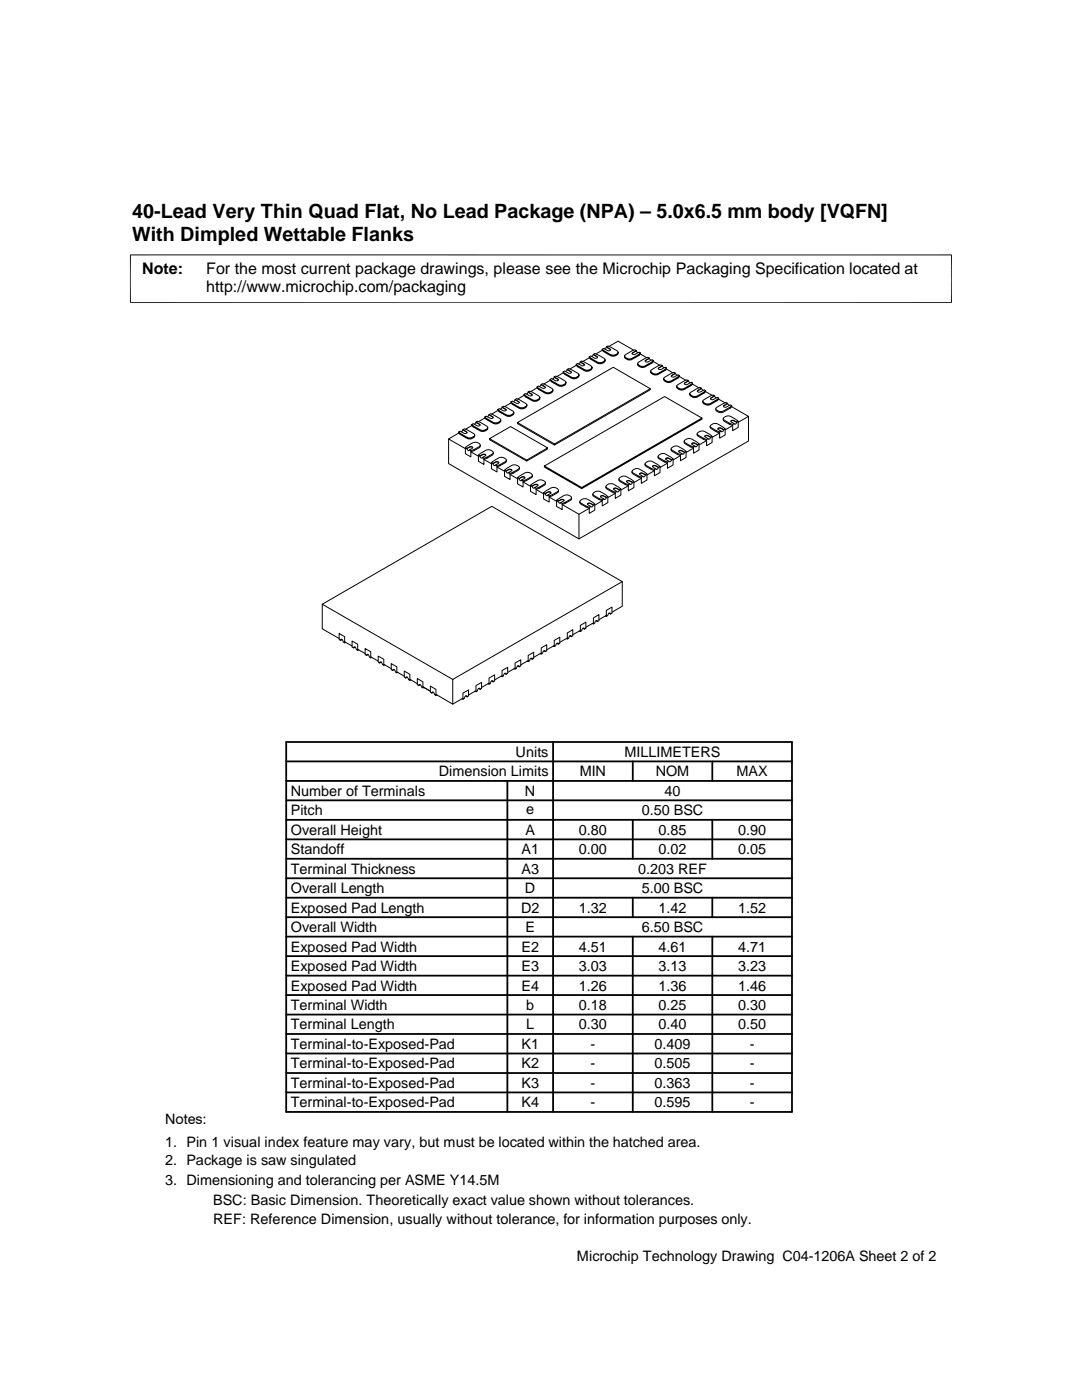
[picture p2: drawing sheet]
<svg xmlns="http://www.w3.org/2000/svg" width="216mm" height="279mm" viewBox="0 0 216 279" stroke-linecap="round" stroke-linejoin="round" font-family="sans-serif">
<g fill="none" stroke="#000" stroke-width=".2">
<path d="M26 50.8v9.7M189.9 50.8v9.7M189.9 50.9h-164M25.9 60.4h164M102.8 79.8l.8 .5M102.8 79.7l-.3 .5M104.6 78.9l-1.3 .8M104.6 78.7l1.8 1.2 .9-.1 .4-.3v-.3l-2-1.1-.3 .1 .7 .5 .1 .1-.1 .2h-.5l-.7-.5-.3 .2 .3 .5 1.3 .8a1 1 0 0 0 1.5-.7M104.9 79v.2M105.4 78.3l.8 .5M105.4 78.2l-.3 .5M107.2 77.4l-1.3 .7"/>
<path d="M107.2 77.2l1.8 1.2 .9-.1 .4-.3v-.3l-2-1.1-.3 .1 .7 .5 .1 .1-.1 .1h-.5l-.7-.4-.3 .2 .3 .5 1.3 .8a1 1 0 0 0 1.5-.7M107.5 77.5v.2M108 76.8l.8 .5M108 76.7l-.3 .5M109.8 75.9l-1.3 .7M109.8 75.7l1.8 1.2 .9-.1 .4-.3v-.3l-2-1.1-.3 .1 .7 .4 .1 .2-.1 .1-.4 .1-.8-.5-.3 .2v.2l.3 .3 1.3 .8a1 1 0 0 0 1.5-.7M110.1 76v.2M110.6 75.3l.8 .5M110.6 75.2l-.3 .4M112.4 74.4l-1.3 .7M112.4 74.2l1.8 1.2 .9-.1 .4-.3v-.3l-2-1.1-.3 .1 .7 .4 .1 .2-.1 .1-.4 .1-.8-.5-.3 .2v.2l.3 .3 1.3 .8a1 1 0 0 0 1.5-.7M112.7 74.5v.2"/>
<path d="M113.2 73.8l.8 .5M113.2 73.7l-.3 .4M115 72.9l-1.3 .7M115 72.7l1.8 1.2 .9-.1 .4-.3v-.3l-2-1.1-.3 .1 .7 .4 .1 .2-.1 .1-.4 .1-.8-.5-.3 .2v.2l.3 .3 1.3 .8a1.01 1.01 0 0 0 1.5-.7M115.3 73v.2M115.8 72.3l.8 .5M115.8 72.2l-.3 .4M117.6 71.4l-1.3 .7M117.6 71.2a3.7 3.7 0 0 0 2.1 1.2l.8-.3 .2-.1v-.3l-1.5-1-.5-.2-.3 .2 .7 .4 .1 .2-.1 .2h-.4l-.8-.5-.3 .2v.2a3.7 3.7 0 0 0 2.1 1.2l.6-.1a.54 .54 0 0 0 .4-.7M117.9 71.5v.2M118.4 70.8l.8 .5M118.4 70.7l-.3 .4"/>
<path d="M120.2 69.9l-1.3 .7M120.2 69.7a3.8 3.8 0 0 0 2.1 1.2l.8-.3 .2-.1v-.3l-1.5-1-.5-.2-.3 .2 .7 .4 .1 .2-.1 .2h-.4l-.8-.5-.3 .2v.2a3.8 3.8 0 0 0 2.1 1.2l.6-.1a.54 .54 0 0 0 .4-.7M120.5 70v.2M121 69.3l.8 .5M121 69.2l-.3 .4M121.5 69.1l1.8-1 3.1 1.8M127 70l-.9 .6M127 70l.3 .4M127.5 70.7v.3M127.8 70.4a3.9 3.9 0 0 1-2.2 1.2l-.8-.2-.1-.2v-.3l1.5-.9 .5-.2 .3 .2-.8 .5v.2h.5l.8-.4 .3 .1v.3a3.9 3.9 0 0 1-2.2 1.1l-.5-.1a.54 .54 0 0 1-.5-.6M127.8 70.7l1.3 .7M129.6 71.5l-.9 .6"/>
<path d="M129.6 71.5l.3 .4M129.8 77.6v.2l-19.2 11-7.3-4.3v-.2M130.1 72.2v.3M130.4 71.9a3.9 3.9 0 0 1-2.2 1.2l-.8-.2-.1-.2v-.3l1.5-.9 .5-.2 .3 .2-.8 .5v.2h.5l.8-.4 .3 .1v.3a3.9 3.9 0 0 1-2.2 1.1l-.5-.1a.54 .54 0 0 1-.5-.6M130.4 72.2l1.3 .7M132.2 73l-.9 .6M132.2 73l.3 .4M132.7 73.7v.2M133 73.7l1.3 .7M133 73.4a3.9 3.9 0 0 1-2.2 1.2l-.8-.2-.1-.2v-.3l2-1.1 .3 .2-.8 .5v.2h.6l.7-.4 .3 .1v.3l-.3 .2-1.4 .8a1.01 1.01 0 0 1-1.5-.6M134.8 74.5l-.9 .6M134.8 74.5l.3 .4"/>
<path d="M135.3 75.2v.2M135.6 75l-1.9 1.1-.8-.1-.4-.3v-.3l2-1.1 .3 .2-.8 .5v.2h.6l.7-.4 .3 .2v.2l-.3 .2-1.4 .8a1.01 1.01 0 0 1-1.5-.6M135.6 75.2l1.3 .7M137.4 76l-.9 .6M137.4 76l.3 .4M137.9 76.7v.2M138.2 76.5l-1.7 1-.5 .1-.7-.2-.3-.3 .1-.2 2-1.1 .3 .2-.8 .5 .1 .2h.5l.7-.4 .3 .2v.2l-.3 .2-1.4 .8a1.03 1.03 0 0 1-1.5-.6M138.2 76.7l1.3 .7M140 77.5l-.9 .6M140 77.5l.3 .4M140.5 78.2v.2M140.8 78a3.8 3.8 0 0 1-2.2 1.1l-.5-.1-.5-.4 .3-.3 1.3-.8 .5-.2 .3 .2-.8 .5 .1 .2h.5l.7-.4 .3 .2v.2a3.8 3.8 0 0 1-2.2 1.2l-.5-.2a.58 .58 0 0 1-.5-.6"/>
<path d="M140.8 78.2l1.3 .7M142.9 79.4l-.3-.4-.8 .6M143.1 79.7v.2M143.4 79.5a3.8 3.8 0 0 1-2.2 1.1l-.8-.2-.2-.3 .2-.3 1.4-.8 .5-.2 .3 .2-.8 .5 .1 .2 .4 .1 .8-.5 .3 .2v.2a3.8 3.8 0 0 1-2.2 1.2l-.5-.2a.58 .58 0 0 1-.5-.6M143.4 79.7l1.3 .7M91.5 86.4l-2 1.2 3.4 1.9M91.5 86.2a3.8 3.8 0 0 0 2.2 1.2l.8-.3 .2-.1v-.3l-1.5-1-.5-.1-.3 .1 .7 .5 .1 .1-.1 .2h-.4l-.9-.5-.3 .2v.2a3.8 3.8 0 0 0 2.2 1.2l.8-.3 .2-.5M91.9 86.5v.2M92.4 85.8l.8 .5M92.4 85.7l-.3 .5M92.9 89.3v1.3l1.1 .6v-1.2M92.9 89.3a2.74 2.74 0 0 1 2.2-1l.5 .2 .2 .3-.2 .3-1 .6-.6 .3-.3-.2 .6-.4-.2-.3h-.3l-.6 .4z"/>
<path d="M93.2 89.5l.2 .4 .3-.1M94.1 84.9l-1.2 .8M94.1 84.7a3.8 3.8 0 0 0 2.2 1.2l.8-.3 .2-.1v-.3l-1.5-1-.5-.1-.3 .1 .7 .5 .1 .1-.1 .2h-.4l-.9-.5-.3 .2v.2a3.8 3.8 0 0 0 2.2 1.2l.8-.3 .2-.5M94.3 89.4v-.1a.92 .92 0 0 0-1.1 .3M94.4 85v.2M94.6 89.7v.2M95 84.3l.8 .5M95 84.2l-.3 .5M95.5 90.8v1.3l1.1 .6v-1.2M95.5 90.8a2.74 2.74 0 0 1 2.2-1l.7 .5-.2 .3-1 .6-.6 .3-.3-.2 .6-.4-.2-.3h-.3l-.6 .4zM95.8 91l.2 .4 .3-.1M95.8 88.8l-.2 .5-1.6 .9 1.5 .8"/>
<path d="M96.8 83.4l-1.3 .8M96.8 83.2a3.3 3.3 0 0 0 2.1 1.2l.5-.1 .5-.5-.2-.3-1.3-.8-.5-.1-.3 .1 .7 .5 .1 .1-.1 .2h-.4l-.9-.5-.2 .2v.2a3.8 3.8 0 0 0 2.1 1.2l.5-.1a.58 .58 0 0 0 .5-.7M96.9 90.9v-.1a.92 .92 0 0 0-1.1 .3M97 83.5v.2M97.2 91.2v.2M97.6 82.8l.8 .5M97.6 82.7l-.3 .5M97.7 87.5l4.2-2.4 7.4 4.3-4.2 2.4zM97.7 87.5v.3l7.4 4.2 4.2-2.4v-.2M98.1 92.3v1.3l1.1 .6v-1.2M98.1 92.3a2.73 2.73 0 0 1 2.2-1l.5 .2 .2 .3-.2 .3-1 .6-.6 .3-.3-.2 .6-.4-.2-.3-.4 .1-.5 .3zM98.4 92.5l.2 .4 .3-.1"/>
<path d="M98.4 90.3l-.2 .5-1.6 .9 1.5 .8M99.4 81.9l-1.3 .8M99.4 81.7a3.3 3.3 0 0 0 2.1 1.2l.5-.1 .5-.5-.2-.3-1.3-.8-.5-.1-.3 .1 .7 .5 .1 .1-.1 .2h-.4l-.8-.5-.3 .2v.2a3.8 3.8 0 0 0 2.1 1.2l.5-.1a.58 .58 0 0 0 .5-.7M99.5 92.4v-.1a.91 .91 0 0 0-1.1 .3M99.7 82v.2M99.8 92.7v.2M100.2 81.3l.8 .5M100.2 81.2l-.3 .5M100.7 93.8v1.3l1.1 .6v-1.2M100.7 93.8a2.73 2.73 0 0 1 2.2-1l.5 .2 .3 .3-.3 .3-1 .6-.6 .3-.3-.2 .6-.4-.2-.3-.4 .1-.5 .3zM101 94l.2 .4 .3-.1M101 91.8l-.2 .6-1.6 .8 1.5 .8"/>
<path d="M102 80.4l-1.3 .8M102 80.2a3.3 3.3 0 0 0 2.1 1.2l.5-.1 .5-.5-.2-.3-1.3-.8-.5-.1-.3 .1 .7 .5 .1 .1-.1 .2h-.5l-.7-.5-.3 .2v.2a3.3 3.3 0 0 0 2.1 1.2l.5-.1a.61 .61 0 0 0 .5-.7M102.1 93.9v-.1a.91 .91 0 0 0-1.1 .3M102.3 80.5v.2M102.4 94.2v.2M103.3 84.3l19.1-11 7.4 4.3-19.2 11zM103.3 95.3v1.3l1.1 .6v-1.2M103.3 95.3a2.73 2.73 0 0 1 2.2-1l.7 .4v.3l-1.2 .7-.6 .3-.3-.2 .6-.4-.2-.3-.4 .1-.5 .3zM103.6 95.5l.2 .4 .3-.1M103.7 93.3l-.3 .6-1.6 .8 1.5 .8M104.7 95.4a.86 .86 0 0 0-1.1 .2M105 95.7v.2"/>
<path d="M105.1 91.8v.2M105.9 96.8v1.3l1.1 .6v-1.2M105.9 96.8a2.79 2.79 0 0 1 2.2-1l.7 .4v.3l-1.2 .7-.6 .3-.3-.2 .6-.4-.2-.3-.4 .1-.5 .3zM106.2 97l.2 .4 .3-.1M106.2 94.8l-.2 .5-1.6 .9 1.5 .8M107.3 96.9a.88 .88 0 0 0-1.1 .2M107.6 97.2v.2M108.5 98.3v1.3l1.1 .6v-1.2M108.5 98.3a2.79 2.79 0 0 1 2.2-1l.7 .4v.3l-1.2 .7-.6 .3-.3-.2 .6-.4-.2-.3h-.3l-.6 .4zM108.8 98.5l.2 .4 .3-.1M108.8 96.3l-.2 .5-1.6 .9 1.5 .9M109.9 98.4a.88 .88 0 0 0-1.1 .2"/>
<path d="M110.2 98.7v.2M110.6 88.6v.2M111.1 99.8v1.3l1.1 .6v-1.2M111.1 99.8a2.79 2.79 0 0 1 2.2-1l.7 .4v.3l-1.2 .7-.6 .3-.3-.2 .6-.4-.2-.2h-.3l-.6 .3zM111.4 97.8l-.2 .5-1.6 .9 1.5 .9M112.5 99.9a.88 .88 0 0 0-1.1 .2M114 99.3l-.2 .5-1.6 .9 3.3 1.9 2.1-1.1-1.7-.9-.2-.5M115.7 99.9l.7-.4a2.38 2.38 0 0 1 2.3 1.1l-.3 .2-.7-.4-.4 .1-.1 .2 .7 .4-.3 .1-1.7-.8-.2-.2zM116.1 97.3v.2M118.3 98.6l.2 .5 1.7 .8-1.5 .9M118.3 98.4l.7-.4a2.38 2.38 0 0 1 2.3 1.1l-.3 .2-.7-.4-.4 .1-.1 .2 .7 .4-.3 .1-1.7-.8-.2-.2zM119.5 99.5v.2"/>
<path d="M119.8 99.1a.92 .92 0 0 1 1.2 .2M120.9 97.1l.2 .5 1.7 .8-1.5 .9M120.9 96.9l.7-.4a2.38 2.38 0 0 1 2.3 1.1l-.3 .1a.85 .85 0 0 0-1.2-.1l.7 .5-.3 .1-.7-.2-1.2-.8zM121 99.3l-.3 .4-.2-.1M121.3 99.1v1.2l-1.1 .7v-1.3M122.1 98v.2M122.4 97.6a.93 .93 0 0 1 1.2 .2M123.5 95.6l.2 .5 1.7 .8-1.5 .9M123.5 95.4l.7-.4a2.38 2.38 0 0 1 2.3 1.1l-.3 .1a.86 .86 0 0 0-1.2-.1l.7 .5-.3 .1-.7-.2-1.2-.8zM123.6 97.8l-.3 .4-.2-.1M123.9 97.6v1.2l-1.1 .7v-1.3M124.7 96.5v.2"/>
<path d="M125 96.1h.1a.93 .93 0 0 1 1.1 .2M126.1 94.1l.2 .5 1.7 .8-1.5 .9M126.2 93.9l.6-.4a2.01 2.01 0 0 1 1.8 .7l.5 .4-.3 .2-.7-.4-.5 .1 .1 .2 .6 .4-.3 .1-1.7-.8-.1-.2zM126.2 96.3l-.3 .4-.2-.1M126.5 96.1v1.2l-1.1 .7v-1.3M127.3 95v.2M127.6 94.6a.94 .94 0 0 1 1.2 .2M128.7 92.6l.2 .5 1.7 .8-1.5 .9M128.8 92.4l.6-.4a2.01 2.01 0 0 1 1.8 .7l.5 .4-.3 .2-.7-.4-.5 .1v.2l.7 .4-.3 .1-1.7-.8-.1-.2zM128.8 94.8a.4 .4 0 0 1-.5 .3M129.1 94.6v1.2l-1.1 .7v-1.3M129.9 93.5v.2"/>
<path d="M130.2 93.1l.5-.2 .7 .4-.3 .3h-.2M131.3 91.1l.2 .5 1.7 .8-1.5 .9M131.4 90.9l.6-.4a2.01 2.01 0 0 1 1.8 .7l.5 .4-.3 .2-.6-.4-.6 .1v.2l.7 .4-.3 .1-1.7-.8-.1-.2zM131.7 93.1v1.2l-1.1 .7v-1.3M132.5 92v.2M132.8 91.6l.5-.2 .7 .4M133.9 89.6l.2 .5 1.7 .8-1.5 .9M134 89.4l.6-.4a2.01 2.01 0 0 1 1.8 .7l.5 .4-.3 .2-.7-.4-.5 .1v.2l.7 .4-.3 .1-1.7-.8-.1-.2zM134 91.8l-.3 .3h-.2M134.3 91.6v1.2l-1.1 .7v-1.3M135.1 90.5v.2M135.4 90.1a.93 .93 0 0 1 1.2 .2"/>
<path d="M136.5 88.1l.2 .5 1.7 .8-1.5 .9M136.6 87.9l.6-.4a2.36 2.36 0 0 1 2.3 1.1l-.3 .2-.7-.4h-.4l-.1 .3 .7 .3-.3 .2-1.7-.8-.1-.2zM136.6 90.3l-.3 .3h-.2M136.9 90.1v1.2l-1.1 .6v-1.2M137.8 89v.2M138 88.6a.87 .87 0 0 1 1.2 .2M139.1 86.6v.2a2.64 2.64 0 0 0 1.9 1.1l-1.5 .9M139.2 86.4l.6-.4a2.38 2.38 0 0 1 2.3 1.1l-.3 .1-.7-.3h-.4v.3l.6 .3-.3 .2a2.64 2.64 0 0 1-1.9-1.1zM139.2 88.8l-.3 .3-.2-.1M139.5 88.6v1.2l-1.1 .6v-1.2M140.1 83.4v.3l-24 13.8-7.5-4.3v-.2l24-13.9 7.5 4.3-24 13.9-7.5-4.3M140.4 87.5v.2"/>
<path d="M140.6 87.1a.87 .87 0 0 1 1.2 .2M141.7 85.1v.2a2.64 2.64 0 0 0 1.9 1.1l-1.5 .9M141.8 84.9l.6-.4a2.06 2.06 0 0 1 1.9 .7l.4 .4-.3 .1-.7-.3-.4 .1v.2l.6 .3-.3 .2a2.64 2.64 0 0 1-1.9-1.1zM141.8 87.2l-.3 .4-.2-.1M142.1 87.1v1.2l-1.1 .6v-1.2M142.9 81.4l2-1.1 .3 .2-.8 .5 .1 .2 .4 .1 .8-.5 .3 .2a3.8 3.8 0 0 1-2.2 1.1l-.8-.2-.1-.2zM142.9 86v.2M143.2 85.6a.89 .89 0 0 1 1.2 .2M144.3 83.6l.2 .5 1.7 .8-1.5 .9M144.4 83.4l.6-.4a2.06 2.06 0 0 1 1.9 .7l.4 .4-.3 .1-.7-.3-.4 .1v.2l.6 .3-.3 .2-1.7-.8-.2-.3zM144.4 85.7l-.3 .4-.2-.1M144.7 85.6v1.2l-1.1 .6v-1.2"/>
<path d="M145.2 80.5l.3 .4M145.2 80.5l-.8 .6M145.5 84.5v.2M145.7 81.2v.2M145.8 84.1a.87 .87 0 0 1 1.2 .2M146 81v.2a3.8 3.8 0 0 1-2.2 1.2l-.8-.3-.2-.5M146 81.2l3.4 1.9-2.1 1.2M147 84.2l-.3 .5-.2-.2M147.3 84.1v1.2l-1.1 .6v-1.2M149.4 83.1v4.9l-33.9 19.5-26-15v-4.9M111.4 100a.41 .41 0 0 0 .5 .4v-.1M112.8 100.2v.2"/>
<path d="M115.5 102.6v4.9M116.9 101v.2M117.2 100.6a.92 .92 0 0 1 1.2 .2M118.4 100.8l-.3 .4-.2-.1M118.7 100.6v1.2l-1.1 .6v-1.2M124.2 116.1v4.9l-2.1 1.2M64.3 120.6v4.9l3.4 1.9M67.7 126.4l1.1 .7v1.2l-.3-.2a.39 .39 0 0 0-.5-.4v.1l-.3-.2zM68.3 127.6l-.3 .2M68.8 128.1l1.5 .8zM69 128.2l-.2 .1M70.3 127.9l1.1 .7v1.2l-.3-.2a.37 .37 0 0 0-.1-.4 .37 .37 0 0 0-.4 0v.1l-.3-.2z"/>
<path d="M70.9 129.1l-.3 .2M71.4 129.6l1.5 .8zM71.6 129.7l-.2 .1M72.9 129.4l1.1 .7v1.2l-.3-.2a.32 .32 0 0 0-.1-.4 .32 .32 0 0 0-.4 .1l-.3-.2zM73.4 130.6l-.2 .2M74 131.1l1.5 .8zM74.2 131.2l-.2 .1M75.5 130.9l1.1 .7v1.2l-.3-.2a.32 .32 0 0 0-.1-.4 .32 .32 0 0 0-.4 .1l-.3-.2zM76.1 132.1l-.3 .2M76.6 132.6l1.5 .8zM76.8 132.7l-.2 .1M78.1 132.4l1.1 .7v1.2l-.3-.2a.32 .32 0 0 0-.1-.4 .32 .32 0 0 0-.4 .1l-.3-.2z"/>
<path d="M78.7 133.6l-.3 .2M79.2 134.1l1.5 .8zM79.4 134.2l-.2 .1M80.7 133.9l1.1 .7v1.2l-.3-.2a.32 .32 0 0 0-.1-.4 .32 .32 0 0 0-.4 .1l-.3-.2zM81.3 135.1l-.3 .2M81.8 135.6l1.5 .8zM82 135.7l-.2 .1M83.3 135.4l1.1 .7v1.2l-.3-.2a.32 .32 0 0 0-.1-.4 .32 .32 0 0 0-.4 .1l-.3-.1zM83.9 136.7l-.3 .1M84.4 137.1l1.5 .8M84.6 137.2l-.2 .1M85.9 136.9l1.1 .7v1.2l-.3-.2a.32 .32 0 0 0-.1-.4 .32 .32 0 0 0-.4 .1l-.3-.1z"/>
<path d="M86.5 138.2l-.3 .1M87 138.6l3.3 1.9 2.1-1.2M87.2 138.7l-.2 .1M90.3 135.6l33.9-19.5-26.1-15.1-33.8 19.6 26 15v4.9M92.2 139.5l.2 .1M92.4 138.3l1.1-.6v1.2l-.3 .2v-.2a.39 .39 0 0 0-.5 .5l-.3 .2zM92.9 138.9l.3 .2M94.8 138h.2M95 137.8l-1.5 .9M95 136.8l1.1-.6v1.2l-.3 .2v-.2a.39 .39 0 0 0-.5 .5l-.3 .1zM95.5 137.4l.3 .2M97.4 136.5h.2"/>
<path d="M97.6 135.3l1.1-.6v1.2l-.3 .2v-.2a.39 .39 0 0 0-.5 .5l-.3 .1zM97.6 136.3l-1.5 .9M98.1 135.9l.3 .2M100 135h.2M100.2 133.8l1.1-.6v1.2l-.3 .2v-.2a.39 .39 0 0 0-.5 .5l-.3 .1zM100.2 134.8l-1.5 .9M100.7 134.4l.3 .2M102.6 133.5h.2M102.8 132.3l1.1-.6v1.2l-.3 .2v-.2a.39 .39 0 0 0-.5 .5l-.3 .1zM102.8 133.3l-1.5 .9M103.3 132.9l.3 .2M105.2 132h.2"/>
<path d="M105.4 130.8l1.1-.6v1.2l-.3 .2v-.2a.39 .39 0 0 0-.5 .5l-.3 .1zM105.4 131.8l-1.5 .9M105.9 131.4l.3 .2M107.8 130.5h.2M108 129.3l1.1-.6v1.2l-.3 .2v-.2a.39 .39 0 0 0-.5 .5l-.3 .1zM108 130.3l-1.5 .9M108.5 129.9l.3 .2M110.4 128.9l.2 .1M110.6 127.8l1.1-.6v1.2l-.3 .2v-.2a.39 .39 0 0 0-.5 .5l-.3 .1zM110.6 128.8l-1.5 .9M111.1 128.4l.3 .2M113 127.4l.2 .1"/>
<path d="M113.2 126.3l1.1-.6v1.2l-.3 .2v-.2a.38 .38 0 0 0-.4 .1 .38 .38 0 0 0-.1 .4l-.3 .1zM113.2 127.3l-1.5 .9M113.7 126.9l.3 .2M115.6 125.9l.2 .1M115.8 124.8l1.1-.6v1.2l-.3 .2-.1-.3-.1 .1-.3 .5-.3 .1zM115.8 125.8l-1.5 .9M116.3 125.4l.3 .2M118.2 124.4l.2 .1M118.4 123.3l1.1-.6v1.2l-.3 .2v-.2h-.2l-.3 .5-.3 .1zM118.4 124.3l-1.5 .9M118.9 123.9l.3 .2M120.8 122.9l.2 .1"/>
<path d="M121 121.8l1.1-.6v1.2l-.3 .2v-.2a.37 .37 0 0 0-.4 .1 .37 .37 0 0 0-.1 .4l-.3 .1zM121 122.8l-1.5 .9M121.5 122.4l.3 .2"/>
</g>
<g fill="none" stroke="#000" stroke-width=".36">
<path d="M57.1 159.7h100.9M57.1 155.9h100.9M57.1 152h100.9M57.1 148.1h100.9v73.8h-100.9zM101.2 155.9v66M110.4 148.1v73.8M126.3 152v3.9M142.1 152v3.9M57.1 167.5h100.9M57.1 163.6h100.9M57.1 179.2h100.9M57.1 175.3h100.9"/>
<path d="M57.1 171.4h100.9M126.3 163.6v7.8M126.3 179.2v3.8M142.1 163.6v7.8M142.1 179.2v3.8M57.1 186.9h100.9M57.1 183h100.9M57.1 190.8h100.9M57.1 194.7h100.9M57.1 198.6h100.9M126.3 186.9v35M142.1 186.9v35"/>
<path d="M57.1 202.5h100.9M57.1 206.4h100.9M57.1 218h100.9M57.1 214.1h100.9M57.1 210.2h100.9"/>
</g>
<g font-size="3.9">
<text x="26.4" y="43.5">40-Lead Very Thin Quad Flat, No Lead Package (NPA) – 5.0x6.5 mm body [VQFN]</text>
<text x="26.4" y="48">With Dimpled Wettable Flanks</text>
</g>
<g font-size="3.2">
<text x="28.4" y="54.6">Note:</text>
<text x="41.1" y="58.3">http://www.microchip.com/packaging</text>
<text x="41.1" y="54.6">For the most current package drawings, please see the Microchip Packaging Specification located at</text>
</g>
<g font-size="2.9">
<text x="87.6" y="154.9">Dimension Limits</text>
<text x="102.9" y="151">Units</text>
<text x="115.7" y="154.9">MIN</text>
<text x="124.6" y="151">MILLIMETERS</text>
<text x="130.8" y="154.9">NOM</text>
<text x="147" y="154.9">MAX</text>
<text x="58" y="158.8">Number of Terminals</text>
<text x="104.8" y="158.8">N</text>
<text x="132.6" y="158.8">40</text>
<text x="58" y="166.6">Overall Height</text>
<text x="58" y="162.7">Pitch</text>
<text x="104.8" y="166.6">A</text>
<text x="105" y="162.4">e</text>
<text x="115.5" y="166.6">0.80</text>
<text x="128" y="162.7">0.50 BSC</text>
<text x="131.4" y="166.6">0.85</text>
<text x="147.3" y="166.6">0.90</text>
<text x="58" y="170.5">Standoff</text>
<text x="104.1" y="170.5">A1</text>
<text x="115.5" y="170.5">0.00</text>
<text x="131.4" y="170.5">0.02</text>
<text x="147.3" y="170.5">0.05</text>
<text x="58" y="174.4">Terminal Thickness</text>
<text x="58" y="178.2">Overall Length</text>
<text x="104.1" y="174.4">A3</text>
<text x="104.8" y="178.2">D</text>
<text x="127.3" y="174.4">0.203 REF</text>
<text x="128" y="178.2">5.00 BSC</text>
<text x="58" y="182.1">Exposed Pad Length</text>
<text x="104" y="182.1">D2</text>
<text x="115.5" y="182.1">1.32</text>
<text x="131.4" y="182.1">1.42</text>
<text x="147.3" y="182.1">1.52</text>
<text x="58" y="186">Overall Width</text>
<text x="58" y="189.9">Exposed Pad Width</text>
<text x="104" y="189.9">E2</text>
<text x="104.8" y="186">E</text>
<text x="115.5" y="189.9">4.51</text>
<text x="128" y="186">6.50 BSC</text>
<text x="131.4" y="189.9">4.61</text>
<text x="147.3" y="189.9">4.71</text>
<text x="58" y="193.8">Exposed Pad Width</text>
<text x="58" y="197.7">Exposed Pad Width</text>
<text x="104" y="193.8">E3</text>
<text x="104" y="197.7">E4</text>
<text x="115.5" y="193.8">3.03</text>
<text x="115.5" y="197.7">1.26</text>
<text x="131.4" y="193.8">3.13</text>
<text x="131.4" y="197.7">1.36</text>
<text x="147.3" y="193.8">3.23</text>
<text x="147.3" y="197.7">1.46</text>
<text x="58" y="201.6">Terminal Width</text>
<text x="105" y="201.5">b</text>
<text x="115.5" y="201.6">0.18</text>
<text x="131.4" y="201.6">0.25</text>
<text x="147.3" y="201.6">0.30</text>
<text x="58" y="209.3">Terminal-to-Exposed-Pad</text>
<text x="58" y="205.4">Terminal Length</text>
<text x="104" y="209.3">K1</text>
<text x="105" y="205.4">L</text>
<text x="115.5" y="205.4">0.30</text>
<text x="117.8" y="209.3">-</text>
<text x="130.6" y="209.3">0.409</text>
<text x="131.4" y="205.4">0.40</text>
<text x="147.3" y="205.4">0.50</text>
<text x="149.6" y="209.3">-</text>
<text x="58" y="213.2">Terminal-to-Exposed-Pad</text>
<text x="104" y="213.2">K2</text>
<text x="117.8" y="213.2">-</text>
<text x="130.6" y="213.2">0.505</text>
<text x="149.6" y="213.2">-</text>
<text x="58" y="217.1">Terminal-to-Exposed-Pad</text>
<text x="58" y="221">Terminal-to-Exposed-Pad</text>
<text x="104" y="221">K4</text>
<text x="104" y="217.1">K3</text>
<text x="117.8" y="221">-</text>
<text x="117.8" y="217.1">-</text>
<text x="130.6" y="217.1">0.363</text>
<text x="130.6" y="221">0.595</text>
<text x="149.6" y="221">-</text>
<text x="149.6" y="217.1">-</text>
<text x="32.9" y="224.3">Notes:</text>
<text x="32.9" y="228.9">1. Pin 1 visual index feature may vary, but must be located within the hatched area.</text>
<text x="32.9" y="232.6">2. Package is saw singulated</text>
<text x="32.9" y="236.5">3. Dimensioning and tolerancing per ASME Y14.5M</text>
<text x="42.5" y="244.3">REF: Reference Dimension, usually without tolerance, for information purposes only.</text>
<text x="42.5" y="240.6">BSC: Basic Dimension. Theoretically exact value shown without tolerances.</text>
<text x="115.1" y="251.7">Microchip Technology Drawing C04-1206A Sheet 2 of 2</text>
</g>
</svg>
